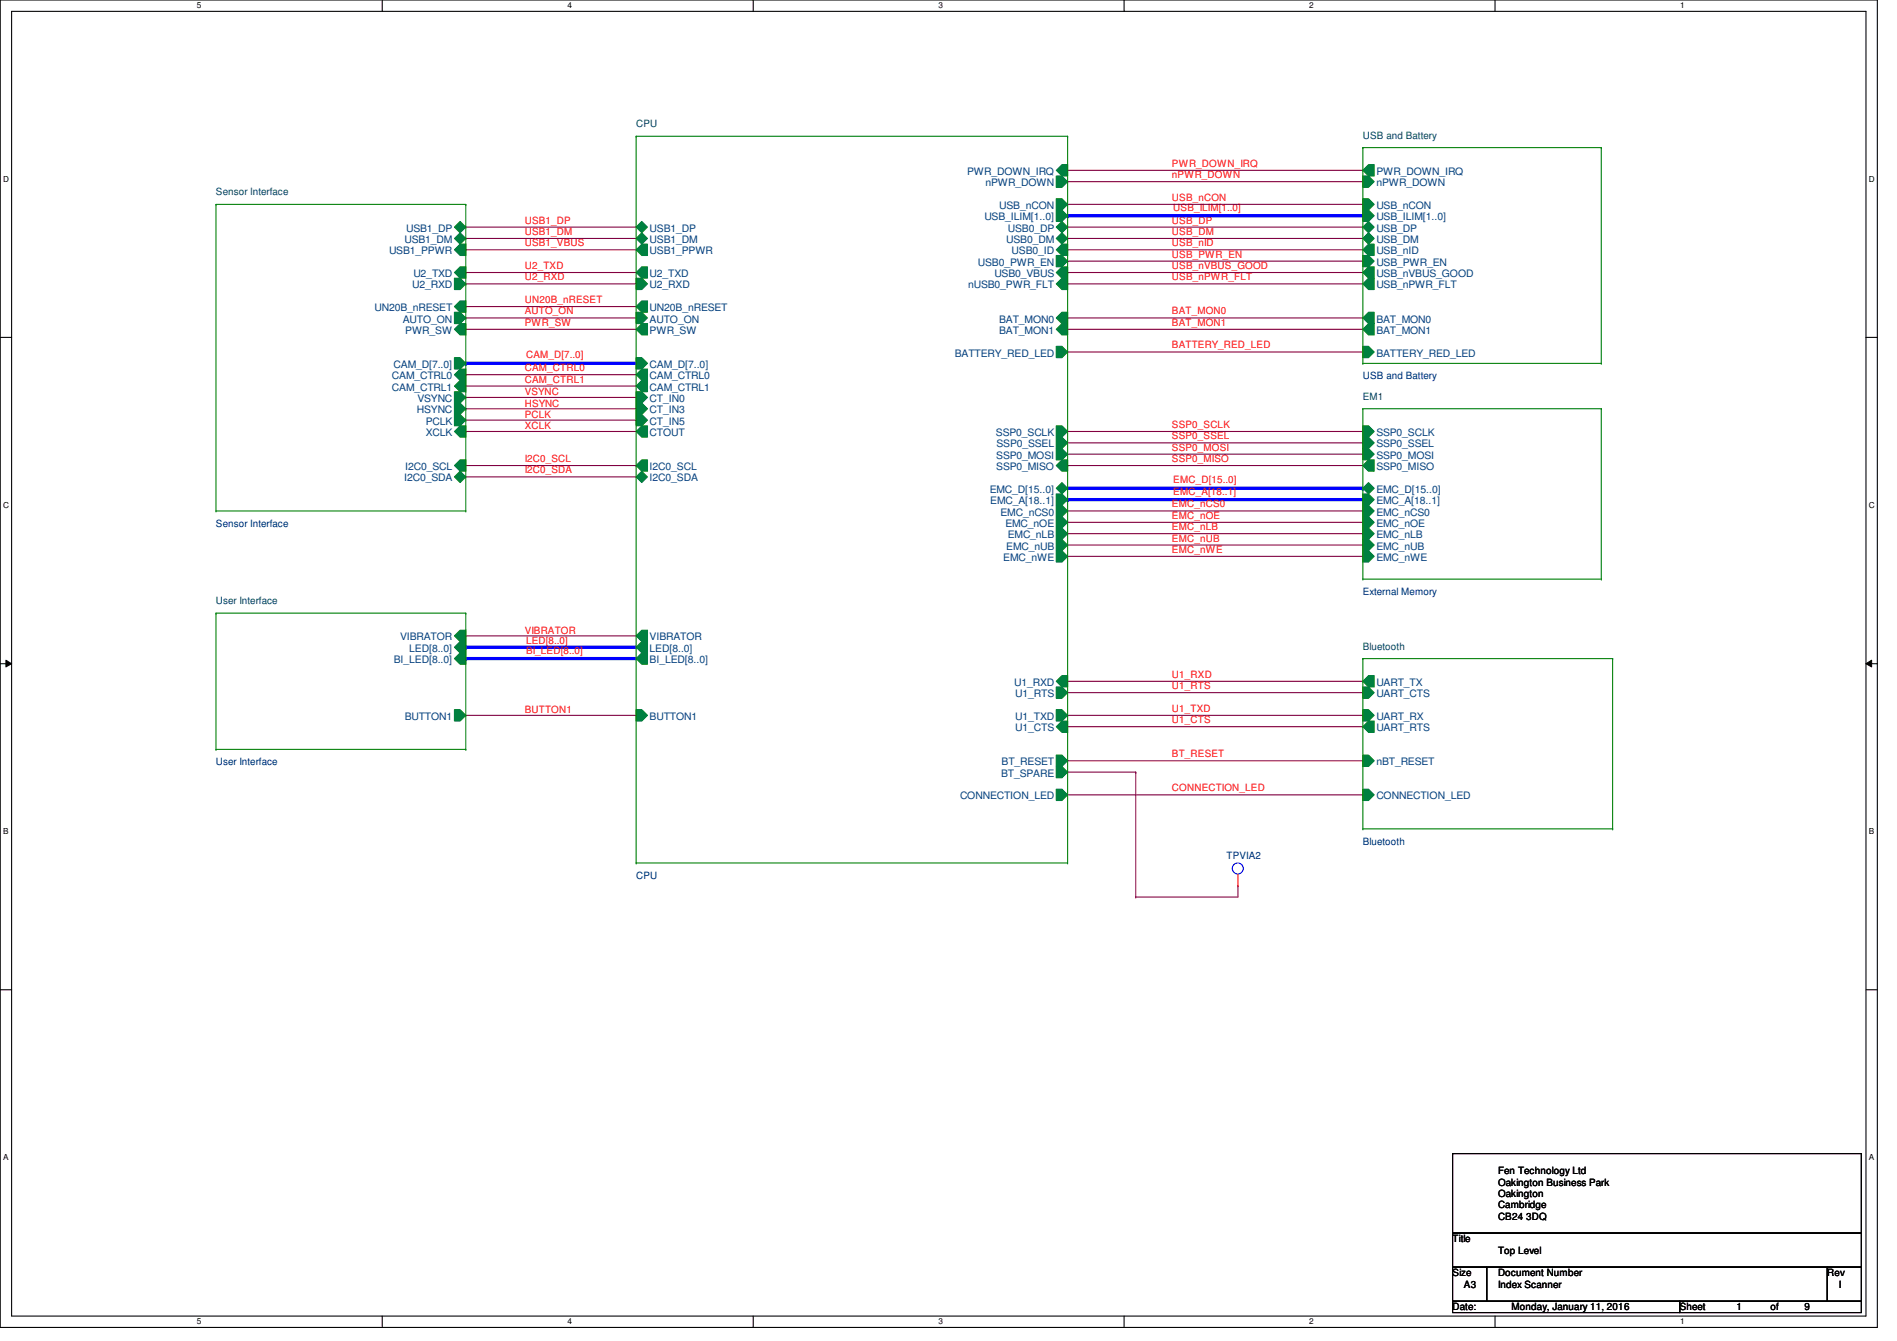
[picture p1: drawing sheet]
<svg xmlns="http://www.w3.org/2000/svg" width="297mm" height="210mm" viewBox="0 0 297 210" stroke-linecap="round" stroke-linejoin="round" font-family="sans-serif">
<path d="M0 0h294v207.9h-294zM1.8 1.8h290.4v204.3h-290.4z" fill="none" stroke="#000" stroke-width=".17"/>
<g fill="#fff">
<path d="M30.8 .2h.7v1.4h-.7z"/>
<path d="M30.8 206.2h.7v1.4h-.7z"/>
</g>
<path d="M59.9 0v1.8M59.9 206.1v1.8" fill="none" stroke="#000" stroke-width=".17"/>
<g fill="#fff">
<path d="M88.9 .2h.6v1.4h-.6z"/>
<path d="M88.9 206.2h.6v1.4h-.6z"/>
</g>
<path d="M117.9 0v1.8M117.9 206.1v1.8" fill="none" stroke="#000" stroke-width=".17"/>
<g fill="#fff">
<path d="M146.9 .2h.7v1.4h-.7z"/>
<path d="M146.9 206.2h.7v1.4h-.7z"/>
</g>
<path d="M176 0v1.8M176 206.1v1.8" fill="none" stroke="#000" stroke-width=".17"/>
<g fill="#fff">
<path d="M205 .2h.7v1.4h-.7z"/>
<path d="M205 206.2h.7v1.4h-.7z"/>
</g>
<path d="M234.1 0v1.8M234.1 206.1v1.8" fill="none" stroke="#000" stroke-width=".17"/>
<g fill="#fff">
<path d="M263.1 .2h.7v1.4h-.7z"/>
<path d="M263.1 206.2h.7v1.4h-.7z"/>
<path d="M.5 27.3h.9v1.4h-.9z"/>
<path d="M292.6 27.3h.9v1.4h-.9z"/>
<path d="M.5 78.4h.9v1.4h-.9z"/>
<path d="M292.6 78.4h.9v1.4h-.9z"/>
</g>
<path d="M0 52.8h1.8M292.2 52.8h1.8" fill="none" stroke="#000" stroke-width=".17"/>
<g fill="#fff">
<path d="M.5 129.5h.8v1.4h-.8z"/>
<path d="M292.6 129.5h.9v1.4h-.9z"/>
</g>
<path d="M0 103.9h1.8M292.2 103.9h1.8" fill="none" stroke="#000" stroke-width=".17"/>
<path d="M.9 103.4l.9 .5-.9 .5zM292.2 103.9l.9-.5v1z" fill="#000"/>
<path d="M.9 103.4l.9 .5-.9 .5zM292.2 103.9l.9-.5v1z" fill="none" stroke="#000" stroke-width=".16"/>
<g fill="#fff">
<path d="M.5 180.5h.8v1.4h-.8z"/>
<path d="M292.6 180.5h.9v1.4h-.9z"/>
</g>
<path d="M0 155h1.8M292.2 155h1.8" fill="none" stroke="#000" stroke-width=".17"/>
<path d="M167.2 72.9h.1M167.2 72.9h46.2M167.2 71.1h46.2M167.2 69.3h46.2M167.2 67.6h46.2M213.4 71.1h.1M213.4 69.3h.1M213.4 67.6h.1" fill="none" stroke="#800040" stroke-width=".17"/>
<path d="M167.2 76.5h46.2" fill="none" stroke="#00f" stroke-width=".51"/>
<circle cx="213.4" cy="76.5" r=".25" fill="#00f"/>
<path d="M167.2 78.2h46.2" fill="none" stroke="#00f" stroke-width=".51"/>
<circle cx="167.2" cy="78.2" r=".25" fill="#00f"/>
<g fill="none" stroke="#800040" stroke-width=".17">
<path d="M72.9 35.6h.1M72.9 37.3h.1M72.9 39.1h.1M72.9 37.3h26.7M72.9 35.6h26.7M72.9 39.1h26.7M167.2 37.3h.1M167.2 39.1h.1M167.2 37.3h46.2M167.2 35.6h46.2M167.2 39.1h46.2M213.4 35.6h.1"/>
<path d="M72.9 42.7h.1M72.9 44.4h.1M72.9 48h.1M72.9 49.8h.1M72.9 51.6h.1M72.9 49.8h26.7M72.9 51.6h26.7M72.9 44.4h26.7M72.9 42.7h26.7M72.9 48h26.7M167.2 49.8h.1M167.2 51.6h.1"/>
<path d="M167.2 44.4h.1M167.2 42.7h.1M167.2 40.9h.1M167.2 49.8h46.2M167.2 51.6h46.2M167.2 44.4h46.2M167.2 42.7h46.2M167.2 40.9h46.2M167.2 80h46.2M167.2 81.8h46.2M167.2 83.6h46.2M167.2 85.3h46.2"/>
<path d="M167.2 87.1h46.2M213.4 80h.1M213.4 81.8h.1M213.4 83.6h.1M213.4 85.3h.1M213.4 87.1h.1M167.2 112h.1M167.2 106.7h46.2M167.2 108.5h46.2M167.2 112h46.2M167.2 113.8h46.2M167.2 119.1h46.2"/>
<path d="M213.4 106.7h.1M213.4 108.5h.1M213.4 113.8h.1M213.4 119.1h.1"/>
</g>
<path d="M72.9 56.9h26.7" fill="none" stroke="#00f" stroke-width=".51"/>
<circle cx="72.9" cy="56.9" r=".25" fill="#00f"/>
<g fill="none" stroke="#800040" stroke-width=".17">
<path d="M72.9 58.7h.1M72.9 58.7h26.7M72.9 60.5h.1M72.9 62.2h.1M72.9 64h.1M72.9 65.8h.1M72.9 67.6h.1M72.9 60.5h26.7M72.9 62.2h26.7M72.9 64h26.7M72.9 65.8h26.7M72.9 67.6h26.7"/>
<path d="M72.9 72.9h26.7M72.9 74.7h26.7M99.6 72.9h.1M99.6 74.7h.1"/>
</g>
<path d="M72.9 101.3h26.7" fill="none" stroke="#00f" stroke-width=".51"/>
<circle cx="72.9" cy="101.3" r=".25" fill="#00f"/>
<path d="M72.9 99.6h.1M72.9 99.6h26.7M72.9 112h.1M72.9 112h26.7" fill="none" stroke="#800040" stroke-width=".17"/>
<path d="M167.2 33.8h46.2" fill="none" stroke="#00f" stroke-width=".51"/>
<circle cx="167.2" cy="33.8" r=".25" fill="#00f"/>
<path d="M167.2 32h.1M167.2 32h46.2M167.2 120.9h.1M167.2 120.9h10.6M177.8 120.9h.1M177.8 120.9v19.6M193.8 138.7h.1M193.8 138.7v1.8h-16M177.8 140.5h.1" fill="none" stroke="#800040" stroke-width=".17"/>
<path d="M72.9 103.1h26.7" fill="none" stroke="#00f" stroke-width=".51"/>
<circle cx="72.9" cy="103.1" r=".25" fill="#00f"/>
<path d="M167.2 28.4h.1M167.2 28.4h46.2M167.2 26.7h46.2M213.4 26.7h.1M167.2 55.1h.1M167.2 55.1h46.2M167.2 124.5h46.2M213.4 124.5h.1" fill="none" stroke="#800040" stroke-width=".17"/>
<path d="M227.5 180.6h64v12.5h-64zM227.5 193.1h64v5.3h-64zM227.5 198.4h5.3v5.4h-5.3zM232.8 198.4h53.3v5.4h-53.3zM286.1 198.4h5.4v5.4h-5.4zM227.5 203.8h35.5v1.7h-35.5zM263 203.8h28.5v1.7h-28.5z" fill="none" stroke="#000" stroke-width=".17"/>
<path d="M99.6 43.6h.9l.9 .8-.9 .9h-.9z" fill-rule="evenodd" fill="#008040"/>
<path d="M99.6 43.6h.9l.9 .8-.9 .9h-.9z" fill="none" stroke="#008040" stroke-width=".17"/>
<path d="M99.6 99.6l.9-.9h.9v1.8h-.9z" fill-rule="evenodd" fill="#008040"/>
<path d="M99.6 99.6l.9-.9h.9v1.8h-.9z" fill="none" stroke="#008040" stroke-width=".17"/>
<path d="M165.4 84.5h.9l.9 .8-.9 .9h-.9z" fill-rule="evenodd" fill="#008040"/>
<path d="M165.4 84.5h.9l.9 .8-.9 .9h-.9z" fill="none" stroke="#008040" stroke-width=".17"/>
<path d="M165.4 107.6h.9l.9 .9-.9 .8h-.9z" fill-rule="evenodd" fill="#008040"/>
<path d="M165.4 107.6h.9l.9 .9-.9 .8h-.9z" fill="none" stroke="#008040" stroke-width=".17"/>
<path d="M165.4 111.1h.9l.9 .9-.9 .9h-.9z" fill-rule="evenodd" fill="#008040"/>
<path d="M165.4 111.1h.9l.9 .9-.9 .9h-.9z" fill="none" stroke="#008040" stroke-width=".17"/>
<path d="M165.4 40h.9l.9 .9-.9 .9h-.9z" fill-rule="evenodd" fill="#008040"/>
<path d="M165.4 40h.9l.9 .9-.9 .9h-.9z" fill="none" stroke="#008040" stroke-width=".17"/>
<path d="M165.4 86.2h.9l.9 .9-.9 .9h-.9z" fill-rule="evenodd" fill="#008040"/>
<path d="M165.4 86.2h.9l.9 .9-.9 .9h-.9z" fill="none" stroke="#008040" stroke-width=".17"/>
<path d="M99.6 42.7l.9-.9h.9v1.8h-.9z" fill-rule="evenodd" fill="#008040"/>
<path d="M99.6 42.7l.9-.9h.9v1.8h-.9z" fill="none" stroke="#008040" stroke-width=".17"/>
<path d="M99.6 74.7l.9-.9 .9 .9-.9 .9z" fill="#008040"/>
<path d="M99.6 74.7l.9-.9 .9 .9-.9 .9z" fill="none" stroke="#008040" stroke-width=".17"/>
<path d="M99.6 63.1h.9l.9 .9-.9 .9h-.9z" fill-rule="evenodd" fill="#008040"/>
<path d="M99.6 63.1h.9l.9 .9-.9 .9h-.9z" fill="none" stroke="#008040" stroke-width=".17"/>
<path d="M165.4 113.8l.9-.9h.9v1.8h-.9z" fill-rule="evenodd" fill="#008040"/>
<path d="M165.4 113.8l.9-.9h.9v1.8h-.9z" fill="none" stroke="#008040" stroke-width=".17"/>
<path d="M165.4 49.8l.9-.9h.9v1.8h-.9z" fill-rule="evenodd" fill="#008040"/>
<path d="M165.4 49.8l.9-.9h.9v1.8h-.9z" fill="none" stroke="#008040" stroke-width=".17"/>
<path d="M99.6 64.9h.9l.9 .9-.9 .9h-.9z" fill-rule="evenodd" fill="#008040"/>
<path d="M99.6 64.9h.9l.9 .9-.9 .9h-.9z" fill="none" stroke="#008040" stroke-width=".17"/>
<path d="M165.4 51.6l.9-.9h.9v1.8h-.9z" fill-rule="evenodd" fill="#008040"/>
<path d="M165.4 51.6l.9-.9h.9v1.8h-.9z" fill="none" stroke="#008040" stroke-width=".17"/>
<path d="M165.4 68.5h.9l.9 .8-.9 .9h-.9z" fill-rule="evenodd" fill="#008040"/>
<path d="M165.4 68.5h.9l.9 .8-.9 .9h-.9z" fill="none" stroke="#008040" stroke-width=".17"/>
<path d="M99.6 58.7l.9-.9h.9v1.8h-.9z" fill-rule="evenodd" fill="#008040"/>
<path d="M99.6 58.7l.9-.9h.9v1.8h-.9z" fill="none" stroke="#008040" stroke-width=".17"/>
<path d="M100.5 59.6h.9v1.7h-.9l-.9-.8z" fill-rule="evenodd" fill="#008040"/>
<path d="M100.5 59.6h.9v1.7h-.9l-.9-.8z" fill="none" stroke="#008040" stroke-width=".17"/>
<path d="M100.5 50.7h.9v1.8h-.9l-.9-.9z" fill-rule="evenodd" fill="#008040"/>
<path d="M100.5 50.7h.9v1.8h-.9l-.9-.9z" fill="none" stroke="#008040" stroke-width=".17"/>
<path d="M165.4 72.9l.9-.9h.9v1.8h-.9z" fill-rule="evenodd" fill="#008040"/>
<path d="M165.4 72.9l.9-.9h.9v1.8h-.9z" fill="none" stroke="#008040" stroke-width=".17"/>
<path d="M165.4 70.2h.9l.9 .9-.9 .9h-.9z" fill-rule="evenodd" fill="#008040"/>
<path d="M165.4 70.2h.9l.9 .9-.9 .9h-.9z" fill="none" stroke="#008040" stroke-width=".17"/>
<path d="M99.6 48.9h.9l.9 .9-.9 .9h-.9z" fill-rule="evenodd" fill="#008040"/>
<path d="M99.6 48.9h.9l.9 .9-.9 .9h-.9z" fill="none" stroke="#008040" stroke-width=".17"/>
<path d="M165.4 82.7h.9l.9 .9-.9 .9h-.9z" fill-rule="evenodd" fill="#008040"/>
<path d="M165.4 82.7h.9l.9 .9-.9 .9h-.9z" fill="none" stroke="#008040" stroke-width=".17"/>
<path d="M165.4 80.9h.9l.9 .9-.9 .9h-.9z" fill-rule="evenodd" fill="#008040"/>
<path d="M165.4 80.9h.9l.9 .9-.9 .9h-.9z" fill="none" stroke="#008040" stroke-width=".17"/>
<path d="M99.6 101.3l.9-.8h.9v1.7h-.9z" fill-rule="evenodd" fill="#008040"/>
<path d="M99.6 101.3l.9-.8h.9v1.7h-.9z" fill="none" stroke="#008040" stroke-width=".17"/>
<path d="M99.6 67.6l.9-.9h.9v1.8h-.9z" fill-rule="evenodd" fill="#008040"/>
<path d="M99.6 67.6l.9-.9h.9v1.8h-.9z" fill="none" stroke="#008040" stroke-width=".17"/>
<path d="M99.6 111.1h.9l.9 .9-.9 .9h-.9z" fill-rule="evenodd" fill="#008040"/>
<path d="M99.6 111.1h.9l.9 .9-.9 .9h-.9z" fill="none" stroke="#008040" stroke-width=".17"/>
<path d="M165.4 120h.9l.9 .9-.9 .9h-.9z" fill-rule="evenodd" fill="#008040"/>
<path d="M165.4 120h.9l.9 .9-.9 .9h-.9z" fill="none" stroke="#008040" stroke-width=".17"/>
<path d="M165.4 44.4l.9-.8h.9v1.7h-.9z" fill-rule="evenodd" fill="#008040"/>
<path d="M165.4 44.4l.9-.8h.9v1.7h-.9z" fill="none" stroke="#008040" stroke-width=".17"/>
<path d="M99.6 37.3l.9-.9 .9 .9-.9 .9z" fill="#008040"/>
<path d="M99.6 37.3l.9-.9 .9 .9-.9 .9z" fill="none" stroke="#008040" stroke-width=".17"/>
<path d="M165.4 27.6h.9l.9 .8-.9 .9h-.9z" fill-rule="evenodd" fill="#008040"/>
<path d="M165.4 27.6h.9l.9 .8-.9 .9h-.9z" fill="none" stroke="#008040" stroke-width=".17"/>
<path d="M165.4 37.3l.9-.9 .9 .9-.9 .9z" fill="#008040"/>
<path d="M165.4 37.3l.9-.9 .9 .9-.9 .9z" fill="none" stroke="#008040" stroke-width=".17"/>
<path d="M165.4 76.5l.9-.9 .9 .9-.9 .8z" fill="#008040"/>
<path d="M165.4 76.5l.9-.9 .9 .9-.9 .8z" fill="none" stroke="#008040" stroke-width=".17"/>
<path d="M99.6 72.9l.9-.9h.9v1.8h-.9z" fill-rule="evenodd" fill="#008040"/>
<path d="M99.6 72.9l.9-.9h.9v1.8h-.9z" fill="none" stroke="#008040" stroke-width=".17"/>
<path d="M165.4 77.3h.9l.9 .9-.9 .9h-.9z" fill-rule="evenodd" fill="#008040"/>
<path d="M165.4 77.3h.9l.9 .9-.9 .9h-.9z" fill="none" stroke="#008040" stroke-width=".17"/>
<path d="M99.6 35.6l.9-.9 .9 .9-.9 .8z" fill="#008040"/>
<path d="M99.6 35.6l.9-.9 .9 .9-.9 .8z" fill="none" stroke="#008040" stroke-width=".17"/>
<path d="M165.4 66.7h.9l.9 .9-.9 .9h-.9z" fill-rule="evenodd" fill="#008040"/>
<path d="M165.4 66.7h.9l.9 .9-.9 .9h-.9z" fill="none" stroke="#008040" stroke-width=".17"/>
<path d="M165.4 79.1h.9l.9 .9-.9 .9h-.9z" fill-rule="evenodd" fill="#008040"/>
<path d="M165.4 79.1h.9l.9 .9-.9 .9h-.9z" fill="none" stroke="#008040" stroke-width=".17"/>
<path d="M99.6 56h.9l.9 .9-.9 .9h-.9z" fill-rule="evenodd" fill="#008040"/>
<path d="M99.6 56h.9l.9 .9-.9 .9h-.9z" fill="none" stroke="#008040" stroke-width=".17"/>
<path d="M165.4 39.1l.9-.9h.9v1.8h-.9z" fill-rule="evenodd" fill="#008040"/>
<path d="M165.4 39.1l.9-.9h.9v1.8h-.9z" fill="none" stroke="#008040" stroke-width=".17"/>
<path d="M165.4 35.6l.9-.9 .9 .9-.9 .8z" fill="#008040"/>
<path d="M165.4 35.6l.9-.9 .9 .9-.9 .8z" fill="none" stroke="#008040" stroke-width=".17"/>
<path d="M99.6 61.3h.9l.9 .9-.9 .9h-.9z" fill-rule="evenodd" fill="#008040"/>
<path d="M99.6 61.3h.9l.9 .9-.9 .9h-.9z" fill="none" stroke="#008040" stroke-width=".17"/>
<path d="M165.4 118.2h.9l.9 .9-.9 .9h-.9z" fill-rule="evenodd" fill="#008040"/>
<path d="M165.4 118.2h.9l.9 .9-.9 .9h-.9z" fill="none" stroke="#008040" stroke-width=".17"/>
<path d="M165.4 106.7l.9-.9h.9v1.8h-.9z" fill-rule="evenodd" fill="#008040"/>
<path d="M165.4 106.7l.9-.9h.9v1.8h-.9z" fill="none" stroke="#008040" stroke-width=".17"/>
<path d="M99.6 39.1l.9-.9h.9v1.8h-.9z" fill-rule="evenodd" fill="#008040"/>
<path d="M99.6 39.1l.9-.9h.9v1.8h-.9z" fill="none" stroke="#008040" stroke-width=".17"/>
<path d="M165.4 42.7l.9-.9h.9v1.8h-.9z" fill-rule="evenodd" fill="#008040"/>
<path d="M165.4 42.7l.9-.9h.9v1.8h-.9z" fill="none" stroke="#008040" stroke-width=".17"/>
<path d="M99.6 48l.9-.9h.9v1.8h-.9z" fill-rule="evenodd" fill="#008040"/>
<path d="M99.6 48l.9-.9h.9v1.8h-.9z" fill="none" stroke="#008040" stroke-width=".17"/>
<path d="M165.4 31.1h.9l.9 .9-.9 .9h-.9z" fill-rule="evenodd" fill="#008040"/>
<path d="M165.4 31.1h.9l.9 .9-.9 .9h-.9z" fill="none" stroke="#008040" stroke-width=".17"/>
<path d="M165.4 32.9h.9l.9 .9-.9 .9h-.9z" fill-rule="evenodd" fill="#008040"/>
<path d="M165.4 32.9h.9l.9 .9-.9 .9h-.9z" fill="none" stroke="#008040" stroke-width=".17"/>
<path d="M99.6 103.1l.9-.9h.9v1.8h-.9z" fill-rule="evenodd" fill="#008040"/>
<path d="M99.6 103.1l.9-.9h.9v1.8h-.9z" fill="none" stroke="#008040" stroke-width=".17"/>
<path d="M165.4 54.2h.9l.9 .9-.9 .9h-.9z" fill-rule="evenodd" fill="#008040"/>
<path d="M165.4 54.2h.9l.9 .9-.9 .9h-.9z" fill="none" stroke="#008040" stroke-width=".17"/>
<path d="M165.4 123.6h.9l.9 .9-.9 .8h-.9z" fill-rule="evenodd" fill="#008040"/>
<path d="M165.4 123.6h.9l.9 .9-.9 .8h-.9z" fill="none" stroke="#008040" stroke-width=".17"/>
<path d="M165.4 26.7l.9-.9h.9v1.8h-.9z" fill-rule="evenodd" fill="#008040"/>
<path d="M165.4 26.7l.9-.9h.9v1.8h-.9z" fill="none" stroke="#008040" stroke-width=".17"/>
<path d="M99.6 21.3h.1M99.6 21.3h67.6M99.6 21.3v113.8M167.2 21.3h.1M167.2 21.3v113.8M99.6 135.1h.1M99.6 135.1h67.6M167.2 135.1h.1" fill="none" stroke="#008000" stroke-width=".17"/>
<path d="M213.4 35.6l.9-.9 .9 .9-.9 .8z" fill="#008040"/>
<path d="M213.4 35.6l.9-.9 .9 .9-.9 .8z" fill="none" stroke="#008040" stroke-width=".17"/>
<path d="M213.4 37.3l.9-.9 .9 .9-.9 .9z" fill="#008040"/>
<path d="M213.4 37.3l.9-.9 .9 .9-.9 .9z" fill="none" stroke="#008040" stroke-width=".17"/>
<path d="M213.4 39.1l.9-.9h.9v1.8h-.9z" fill-rule="evenodd" fill="#008040"/>
<path d="M213.4 39.1l.9-.9h.9v1.8h-.9z" fill="none" stroke="#008040" stroke-width=".17"/>
<path d="M213.4 42.7l.9-.9h.9v1.8h-.9z" fill-rule="evenodd" fill="#008040"/>
<path d="M213.4 42.7l.9-.9h.9v1.8h-.9z" fill="none" stroke="#008040" stroke-width=".17"/>
<path d="M213.4 44.4l.9-.8h.9v1.7h-.9z" fill-rule="evenodd" fill="#008040"/>
<path d="M213.4 44.4l.9-.8h.9v1.7h-.9z" fill="none" stroke="#008040" stroke-width=".17"/>
<path d="M213.4 49.8l.9-.9h.9v1.8h-.9z" fill-rule="evenodd" fill="#008040"/>
<path d="M213.4 49.8l.9-.9h.9v1.8h-.9z" fill="none" stroke="#008040" stroke-width=".17"/>
<path d="M213.4 51.6l.9-.9h.9v1.8h-.9z" fill-rule="evenodd" fill="#008040"/>
<path d="M213.4 51.6l.9-.9h.9v1.8h-.9z" fill="none" stroke="#008040" stroke-width=".17"/>
<path d="M213.4 40h.9l.9 .9-.9 .9h-.9z" fill-rule="evenodd" fill="#008040"/>
<path d="M213.4 40h.9l.9 .9-.9 .9h-.9z" fill="none" stroke="#008040" stroke-width=".17"/>
<path d="M213.4 32.9h.9l.9 .9-.9 .9h-.9z" fill-rule="evenodd" fill="#008040"/>
<path d="M213.4 32.9h.9l.9 .9-.9 .9h-.9z" fill="none" stroke="#008040" stroke-width=".17"/>
<path d="M213.4 31.1h.9l.9 .9-.9 .9h-.9z" fill-rule="evenodd" fill="#008040"/>
<path d="M213.4 31.1h.9l.9 .9-.9 .9h-.9z" fill="none" stroke="#008040" stroke-width=".17"/>
<path d="M213.4 54.2h.9l.9 .9-.9 .9h-.9z" fill-rule="evenodd" fill="#008040"/>
<path d="M213.4 54.2h.9l.9 .9-.9 .9h-.9z" fill="none" stroke="#008040" stroke-width=".17"/>
<path d="M213.4 27.6h.9l.9 .8-.9 .9h-.9z" fill-rule="evenodd" fill="#008040"/>
<path d="M213.4 27.6h.9l.9 .8-.9 .9h-.9z" fill="none" stroke="#008040" stroke-width=".17"/>
<path d="M213.4 26.7l.9-.9h.9v1.8h-.9z" fill-rule="evenodd" fill="#008040"/>
<path d="M213.4 26.7l.9-.9h.9v1.8h-.9z" fill="none" stroke="#008040" stroke-width=".17"/>
<path d="M213.4 23.1h.1M213.4 23.1h37.3M213.4 23.1v33.8M250.7 23.1h.1M250.7 23.1v33.8M213.4 56.9h.1M213.4 56.9h37.3M250.7 56.9h.1" fill="none" stroke="#008000" stroke-width=".17"/>
<path d="M71.2 111.1h.8l.9 .9-.9 .9h-.8z" fill-rule="evenodd" fill="#008040"/>
<path d="M71.2 111.1h.8l.9 .9-.9 .9h-.8z" fill="none" stroke="#008040" stroke-width=".17"/>
<path d="M71.2 101.3l.8-.8h.9v1.7h-.9z" fill-rule="evenodd" fill="#008040"/>
<path d="M71.2 101.3l.8-.8h.9v1.7h-.9z" fill="none" stroke="#008040" stroke-width=".17"/>
<path d="M71.2 99.6l.8-.9h.9v1.8h-.9z" fill-rule="evenodd" fill="#008040"/>
<path d="M71.2 99.6l.8-.9h.9v1.8h-.9z" fill="none" stroke="#008040" stroke-width=".17"/>
<path d="M71.2 103.1l.8-.9h.9v1.8h-.9z" fill-rule="evenodd" fill="#008040"/>
<path d="M71.2 103.1l.8-.9h.9v1.8h-.9z" fill="none" stroke="#008040" stroke-width=".17"/>
<path d="M33.8 96h.1M33.8 96h39.1M33.8 96v21.3M72.9 96h.1M72.9 96v21.3M33.8 117.3h.1M33.8 117.3h39.1M72.9 117.3h.1" fill="none" stroke="#008000" stroke-width=".17"/>
<path d="M71.2 35.6l.8-.9 .9 .9-.9 .8z" fill="#008040"/>
<path d="M71.2 35.6l.8-.9 .9 .9-.9 .8z" fill="none" stroke="#008040" stroke-width=".17"/>
<path d="M71.2 37.3l.8-.9 .9 .9-.9 .9z" fill="#008040"/>
<path d="M71.2 37.3l.8-.9 .9 .9-.9 .9z" fill="none" stroke="#008040" stroke-width=".17"/>
<path d="M72 73.8l.9 .9-.9 .9-.8-.9z" fill="#008040"/>
<path d="M72 73.8l.9 .9-.9 .9-.8-.9z" fill="none" stroke="#008040" stroke-width=".17"/>
<path d="M71.2 72.9l.8-.9h.9v1.8h-.9z" fill-rule="evenodd" fill="#008040"/>
<path d="M71.2 72.9l.8-.9h.9v1.8h-.9z" fill="none" stroke="#008040" stroke-width=".17"/>
<path d="M71.2 39.1l.8-.9h.9v1.8h-.9z" fill-rule="evenodd" fill="#008040"/>
<path d="M71.2 39.1l.8-.9h.9v1.8h-.9z" fill="none" stroke="#008040" stroke-width=".17"/>
<path d="M71.2 42.7l.8-.9h.9v1.8h-.9z" fill-rule="evenodd" fill="#008040"/>
<path d="M71.2 42.7l.8-.9h.9v1.8h-.9z" fill="none" stroke="#008040" stroke-width=".17"/>
<path d="M71.2 43.6h.8l.9 .8-.9 .9h-.8z" fill-rule="evenodd" fill="#008040"/>
<path d="M71.2 43.6h.8l.9 .8-.9 .9h-.8z" fill="none" stroke="#008040" stroke-width=".17"/>
<path d="M71.2 48l.8-.9h.9v1.8h-.9z" fill-rule="evenodd" fill="#008040"/>
<path d="M71.2 48l.8-.9h.9v1.8h-.9z" fill="none" stroke="#008040" stroke-width=".17"/>
<path d="M71.2 48.9h.8l.9 .9-.9 .9h-.8z" fill-rule="evenodd" fill="#008040"/>
<path d="M71.2 48.9h.8l.9 .9-.9 .9h-.8z" fill="none" stroke="#008040" stroke-width=".17"/>
<path d="M72 50.7h.9v1.8h-.9l-.8-.9z" fill-rule="evenodd" fill="#008040"/>
<path d="M72 50.7h.9v1.8h-.9l-.8-.9z" fill="none" stroke="#008040" stroke-width=".17"/>
<path d="M71.2 58.7l.8-.9h.9v1.8h-.9z" fill-rule="evenodd" fill="#008040"/>
<path d="M71.2 58.7l.8-.9h.9v1.8h-.9z" fill="none" stroke="#008040" stroke-width=".17"/>
<path d="M71.2 60.5l.8-.9h.9v1.7h-.9z" fill-rule="evenodd" fill="#008040"/>
<path d="M71.2 60.5l.8-.9h.9v1.7h-.9z" fill="none" stroke="#008040" stroke-width=".17"/>
<path d="M71.2 61.3h.8l.9 .9-.9 .9h-.8z" fill-rule="evenodd" fill="#008040"/>
<path d="M71.2 61.3h.8l.9 .9-.9 .9h-.8z" fill="none" stroke="#008040" stroke-width=".17"/>
<path d="M71.2 63.1h.8l.9 .9-.9 .9h-.8z" fill-rule="evenodd" fill="#008040"/>
<path d="M71.2 63.1h.8l.9 .9-.9 .9h-.8z" fill="none" stroke="#008040" stroke-width=".17"/>
<path d="M71.2 64.9h.8l.9 .9-.9 .9h-.8z" fill-rule="evenodd" fill="#008040"/>
<path d="M71.2 64.9h.8l.9 .9-.9 .9h-.8z" fill="none" stroke="#008040" stroke-width=".17"/>
<path d="M71.2 67.6l.8-.9h.9v1.8h-.9z" fill-rule="evenodd" fill="#008040"/>
<path d="M71.2 67.6l.8-.9h.9v1.8h-.9z" fill="none" stroke="#008040" stroke-width=".17"/>
<path d="M71.2 56h.8l.9 .9-.9 .9h-.8z" fill-rule="evenodd" fill="#008040"/>
<path d="M71.2 56h.8l.9 .9-.9 .9h-.8z" fill="none" stroke="#008040" stroke-width=".17"/>
<path d="M33.8 32h.1M33.8 32h39.1M33.8 32v48M72.9 32h.1M72.9 32v48M33.8 80h.1M33.8 80h39.1M72.9 80h.1" fill="none" stroke="#008000" stroke-width=".17"/>
<circle cx="193.8" cy="136" r=".87" fill="none" stroke="#00f" stroke-width=".17"/>
<path d="M193.8 138.7h.1M193.8 136.9v1.8" fill="none" stroke="#f00" stroke-width=".17"/>
<path d="M213.4 106.7l.9-.9h.9v1.8h-.9z" fill-rule="evenodd" fill="#008040"/>
<path d="M213.4 106.7l.9-.9h.9v1.8h-.9z" fill="none" stroke="#008040" stroke-width=".17"/>
<path d="M213.4 111.1h.9l.9 .9-.9 .9h-.9z" fill-rule="evenodd" fill="#008040"/>
<path d="M213.4 111.1h.9l.9 .9-.9 .9h-.9z" fill="none" stroke="#008040" stroke-width=".17"/>
<path d="M213.4 118.2h.9l.9 .9-.9 .9h-.9z" fill-rule="evenodd" fill="#008040"/>
<path d="M213.4 118.2h.9l.9 .9-.9 .9h-.9z" fill="none" stroke="#008040" stroke-width=".17"/>
<path d="M213.4 107.6h.9l.9 .9-.9 .8h-.9z" fill-rule="evenodd" fill="#008040"/>
<path d="M213.4 107.6h.9l.9 .9-.9 .8h-.9z" fill="none" stroke="#008040" stroke-width=".17"/>
<path d="M213.4 113.8l.9-.9h.9v1.8h-.9z" fill-rule="evenodd" fill="#008040"/>
<path d="M213.4 113.8l.9-.9h.9v1.8h-.9z" fill="none" stroke="#008040" stroke-width=".17"/>
<path d="M213.4 123.6h.9l.9 .9-.9 .8h-.9z" fill-rule="evenodd" fill="#008040"/>
<path d="M213.4 123.6h.9l.9 .9-.9 .8h-.9z" fill="none" stroke="#008040" stroke-width=".17"/>
<path d="M213.4 103.1h.1M213.4 103.1h39.1M213.4 103.1v26.7M252.5 103.1h.1M252.5 103.1v26.7M213.4 129.8h.1M213.4 129.8h39.1M252.5 129.8h.1" fill="none" stroke="#008000" stroke-width=".17"/>
<path d="M213.4 66.7h.9l.9 .9-.9 .9h-.9z" fill-rule="evenodd" fill="#008040"/>
<path d="M213.4 66.7h.9l.9 .9-.9 .9h-.9z" fill="none" stroke="#008040" stroke-width=".17"/>
<path d="M213.4 68.5h.9l.9 .8-.9 .9h-.9z" fill-rule="evenodd" fill="#008040"/>
<path d="M213.4 68.5h.9l.9 .8-.9 .9h-.9z" fill="none" stroke="#008040" stroke-width=".17"/>
<path d="M213.4 70.2h.9l.9 .9-.9 .9h-.9z" fill-rule="evenodd" fill="#008040"/>
<path d="M213.4 70.2h.9l.9 .9-.9 .9h-.9z" fill="none" stroke="#008040" stroke-width=".17"/>
<path d="M213.4 72.9l.9-.9h.9v1.8h-.9z" fill-rule="evenodd" fill="#008040"/>
<path d="M213.4 72.9l.9-.9h.9v1.8h-.9z" fill="none" stroke="#008040" stroke-width=".17"/>
<path d="M213.4 76.5l.9-.9 .9 .9-.9 .8z" fill="#008040"/>
<path d="M213.4 76.5l.9-.9 .9 .9-.9 .8z" fill="none" stroke="#008040" stroke-width=".17"/>
<path d="M213.4 77.3h.9l.9 .9-.9 .9h-.9z" fill-rule="evenodd" fill="#008040"/>
<path d="M213.4 77.3h.9l.9 .9-.9 .9h-.9z" fill="none" stroke="#008040" stroke-width=".17"/>
<path d="M213.4 79.1h.9l.9 .9-.9 .9h-.9z" fill-rule="evenodd" fill="#008040"/>
<path d="M213.4 79.1h.9l.9 .9-.9 .9h-.9z" fill="none" stroke="#008040" stroke-width=".17"/>
<path d="M213.4 80.9h.9l.9 .9-.9 .9h-.9z" fill-rule="evenodd" fill="#008040"/>
<path d="M213.4 80.9h.9l.9 .9-.9 .9h-.9z" fill="none" stroke="#008040" stroke-width=".17"/>
<path d="M213.4 82.7h.9l.9 .9-.9 .9h-.9z" fill-rule="evenodd" fill="#008040"/>
<path d="M213.4 82.7h.9l.9 .9-.9 .9h-.9z" fill="none" stroke="#008040" stroke-width=".17"/>
<path d="M213.4 84.5h.9l.9 .8-.9 .9h-.9z" fill-rule="evenodd" fill="#008040"/>
<path d="M213.4 84.5h.9l.9 .8-.9 .9h-.9z" fill="none" stroke="#008040" stroke-width=".17"/>
<path d="M213.4 86.2h.9l.9 .9-.9 .9h-.9z" fill-rule="evenodd" fill="#008040"/>
<path d="M213.4 86.2h.9l.9 .9-.9 .9h-.9z" fill="none" stroke="#008040" stroke-width=".17"/>
<path d="M213.4 64h.1M213.4 64h37.3M213.4 64v26.7M250.7 64h.1M250.7 64v26.7M213.4 90.7h.1M213.4 90.7h37.3M250.7 90.7h.1" fill="none" stroke="#008000" stroke-width=".17"/>
<g font-size="1.6" fill="#004040">
<text x="99.6" y="19.9">CPU</text>
<text x="213.4" y="21.7">USB and Battery</text>
<text x="33.8" y="30.6">Sensor Interface</text>
<text x="213.4" y="62.6">EM1</text>
<text x="33.8" y="94.6">User Interface</text>
<text x="213.4" y="101.7">Bluetooth</text>
</g>
<g font-size="1.6" fill="#004080">
<text x="151.4" y="27.4">PWR_DOWN_IRQ</text>
<text x="154.3" y="29.2">nPWR_DOWN</text>
<text x="215.5" y="29.2">nPWR_DOWN</text>
<text x="215.5" y="27.4">PWR_DOWN_IRQ</text>
<text x="154.1" y="34.5">USB_ILIM[1..0]</text>
<text x="156.5" y="32.7">USB_nCON</text>
<text x="215.5" y="34.5">USB_ILIM[1..0]</text>
<text x="215.5" y="32.7">USB_nCON</text>
<text x="60.9" y="39.8">USB1_PPWR</text>
<text x="63.3" y="38.1">USB1_DM</text>
<text x="63.6" y="36.3">USB1_DP</text>
<text x="101.7" y="38.1">USB1_DM</text>
<text x="101.7" y="36.3">USB1_DP</text>
<text x="101.7" y="39.8">USB1_PPWR</text>
<text x="153.1" y="41.6">USB0_PWR_EN</text>
<text x="157.6" y="38.1">USB0_DM</text>
<text x="157.8" y="36.3">USB0_DP</text>
<text x="158.4" y="39.8">USB0_ID</text>
<text x="215.5" y="36.3">USB_DP</text>
<text x="215.5" y="38.1">USB_DM</text>
<text x="215.5" y="39.8">USB_nID</text>
<text x="215.5" y="41.6">USB_PWR_EN</text>
<text x="64.6" y="45.2">U2_RXD</text>
<text x="64.7" y="43.4">U2_TXD</text>
<text x="101.7" y="45.2">U2_RXD</text>
<text x="101.7" y="43.4">U2_TXD</text>
<text x="151.6" y="45.2">nUSB0_PWR_FLT</text>
<text x="155.7" y="43.4">USB0_VBUS</text>
<text x="215.5" y="43.4">USB_nVBUS_GOOD</text>
<text x="215.5" y="45.2">USB_nPWR_FLT</text>
<text x="58.6" y="48.7">UN20B_nRESET</text>
<text x="63.1" y="50.5">AUTO_ON</text>
<text x="63.5" y="52.3">PWR_SW</text>
<text x="101.7" y="52.3">PWR_SW</text>
<text x="101.7" y="50.5">AUTO_ON</text>
<text x="101.7" y="48.7">UN20B_nRESET</text>
<text x="156.5" y="50.5">BAT_MON0</text>
<text x="156.5" y="52.3">BAT_MON1</text>
<text x="215.5" y="50.5">BAT_MON0</text>
<text x="215.5" y="52.3">BAT_MON1</text>
<text x="61.4" y="59.4">CAM_CTRL0</text>
<text x="61.6" y="57.6">CAM_D[7..0]</text>
<text x="101.7" y="59.4">CAM_CTRL0</text>
<text x="101.7" y="57.6">CAM_D[7..0]</text>
<text x="149.5" y="55.8">BATTERY_RED_LED</text>
<text x="215.5" y="55.8">BATTERY_RED_LED</text>
<text x="61.4" y="61.2">CAM_CTRL1</text>
<text x="65.3" y="64.7">HSYNC</text>
<text x="65.4" y="62.9">VSYNC</text>
<text x="101.7" y="64.7">CT_IN3</text>
<text x="101.7" y="61.2">CAM_CTRL1</text>
<text x="101.7" y="62.9">CT_IN0</text>
<text x="66.7" y="66.5">PCLK</text>
<text x="66.7" y="68.3">XCLK</text>
<text x="101.7" y="66.5">CT_IN5</text>
<text x="101.7" y="68.3">CTOUT</text>
<text x="156" y="68.3">SSP0_SCLK</text>
<text x="156" y="71.8">SSP0_MOSI</text>
<text x="156" y="70.1">SSP0_SSEL</text>
<text x="215.5" y="68.3">SSP0_SCLK</text>
<text x="215.5" y="70.1">SSP0_SSEL</text>
<text x="215.5" y="71.8">SSP0_MOSI</text>
<text x="63.3" y="75.4">I2C0_SDA</text>
<text x="63.5" y="73.6">I2C0_SCL</text>
<text x="101.7" y="75.4">I2C0_SDA</text>
<text x="101.7" y="73.6">I2C0_SCL</text>
<text x="155" y="77.2">EMC_D[15..0]</text>
<text x="156" y="73.6">SSP0_MISO</text>
<text x="215.5" y="73.6">SSP0_MISO</text>
<text x="215.5" y="77.2">EMC_D[15..0]</text>
<text x="155.1" y="79">EMC_A[18..1]</text>
<text x="156.7" y="80.7">EMC_nCS0</text>
<text x="157.4" y="82.5">EMC_nOE</text>
<text x="215.5" y="79">EMC_A[18..1]</text>
<text x="215.5" y="80.7">EMC_nCS0</text>
<text x="215.5" y="82.5">EMC_nOE</text>
<text x="157.1" y="87.8">EMC_nWE</text>
<text x="157.6" y="86.1">EMC_nUB</text>
<text x="157.8" y="84.3">EMC_nLB</text>
<text x="215.5" y="84.3">EMC_nLB</text>
<text x="215.5" y="86.1">EMC_nUB</text>
<text x="215.5" y="87.8">EMC_nWE</text>
<text x="62.7" y="100.3">VIBRATOR</text>
<text x="101.7" y="100.3">VIBRATOR</text>
<text x="61.7" y="103.8">BI_LED[8..0]</text>
<text x="64.1" y="102.1">LED[8..0]</text>
<text x="101.7" y="102.1">LED[8..0]</text>
<text x="101.7" y="103.8">BI_LED[8..0]</text>
<text x="158.8" y="107.4">U1_RXD</text>
<text x="215.5" y="107.4">UART_TX</text>
<text x="63.4" y="112.7">BUTTON1</text>
<text x="101.7" y="112.7">BUTTON1</text>
<text x="159" y="109.2">U1_RTS</text>
<text x="159" y="112.7">U1_TXD</text>
<text x="215.5" y="112.7">UART_RX</text>
<text x="215.5" y="109.2">UART_CTS</text>
<text x="156.8" y="119.8">BT_RESET</text>
<text x="159" y="114.5">U1_CTS</text>
<text x="215.5" y="119.8">nBT_RESET</text>
<text x="215.5" y="114.5">UART_RTS</text>
<text x="150.3" y="125.2">CONNECTION_LED</text>
<text x="156.8" y="121.6">BT_SPARE</text>
<text x="215.5" y="125.2">CONNECTION_LED</text>
</g>
<g font-size="1.6" fill="#f00">
<text x="183.5" y="27.9">nPWR_DOWN</text>
<text x="183.5" y="26.1">PWR_DOWN_IRQ</text>
<text x="82.2" y="35">USB1_DP</text>
<text x="183.5" y="35">USB_DP</text>
<text x="183.5" y="31.5">USB_nCON</text>
<text x="183.7" y="33">USB_ILIM[1..0]</text>
<text x="82.2" y="36.8">USB1_DM</text>
<text x="82.2" y="38.6">USB1_VBUS</text>
<text x="183.5" y="36.8">USB_DM</text>
<text x="183.5" y="38.6">USB_nID</text>
<text x="183.5" y="40.3">USB_PWR_EN</text>
<text x="82.2" y="42.1">U2_TXD</text>
<text x="82.2" y="43.9">U2_RXD</text>
<text x="82.2" y="47.5">UN20B_nRESET</text>
<text x="183.5" y="43.9">USB_nPWR_FLT</text>
<text x="183.5" y="42.1">USB_nVBUS_GOOD</text>
<text x="82.2" y="49.2">AUTO_ON</text>
<text x="82.2" y="51">PWR_SW</text>
<text x="183.5" y="49.2">BAT_MON0</text>
<text x="183.5" y="51">BAT_MON1</text>
<text x="82.2" y="58.1">CAM_CTRL0</text>
<text x="82.2" y="59.9">CAM_CTRL1</text>
<text x="82.4" y="56.1">CAM_D[7..0]</text>
<text x="183.5" y="54.6">BATTERY_RED_LED</text>
<text x="82.2" y="61.9">VSYNC</text>
<text x="82.2" y="63.7">HSYNC</text>
<text x="82.2" y="65.4">PCLK</text>
<text x="82.2" y="67.2">XCLK</text>
<text x="183.5" y="70.6">SSP0_MOSI</text>
<text x="183.5" y="68.8">SSP0_SSEL</text>
<text x="183.5" y="67">SSP0_SCLK</text>
<text x="82.2" y="72.3">I2C0_SCL</text>
<text x="82.2" y="74.1">I2C0_SDA</text>
<text x="183.5" y="72.3">SSP0_MISO</text>
<text x="183.7" y="75.7">EMC_D[15..0]</text>
<text x="183.7" y="77.5">EMC_A[18..1]</text>
<text x="183.5" y="79.5">EMC_nCS0</text>
<text x="183.5" y="81.2">EMC_nOE</text>
<text x="183.5" y="83">EMC_nLB</text>
<text x="183.5" y="84.8">EMC_nUB</text>
<text x="183.5" y="86.6">EMC_nWE</text>
<text x="82.2" y="99.2">VIBRATOR</text>
<text x="82.4" y="100.8">LED[8..0]</text>
<text x="82.4" y="102.4">BI_LED[8..0]</text>
<text x="183.5" y="106.1">U1_RXD</text>
<text x="183.5" y="107.9">U1_RTS</text>
<text x="82.2" y="111.7">BUTTON1</text>
<text x="183.5" y="111.5">U1_TXD</text>
<text x="183.5" y="113.2">U1_CTS</text>
<text x="183.5" y="118.6">BT_RESET</text>
<text x="183.5" y="123.9">CONNECTION_LED</text>
</g>
<g font-size="1.6" fill="#000080">
<text x="213.4" y="59.4">USB and Battery</text>
<text x="33.8" y="82.5">Sensor Interface</text>
<text x="213.4" y="93.2">External Memory</text>
<text x="33.8" y="119.8">User Interface</text>
<text x="99.6" y="137.6">CPU</text>
<text x="192.1" y="134.5">TPVIA2</text>
<text x="213.4" y="132.3">Bluetooth</text>
</g>
<g font-size="1.6">
<text x="234.6" y="183.9">Fen Technology Ltd</text>
<text x="234.6" y="185.6">Oakington Business Park</text>
<text x="234.6" y="187.4">Oakington</text>
<text x="234.6" y="189.2">Cambridge</text>
<text x="234.6" y="191">CB24 3DQ</text>
<text x="227.5" y="194.5">Title</text>
<text x="234.6" y="196.3">Top Level</text>
<text x="227.5" y="199.9">Size</text>
<text x="229.2" y="201.6">A3</text>
<text x="234.6" y="199.9">Document Number</text>
<text x="234.6" y="201.6">Index Scanner</text>
<text x="286.1" y="199.9">Rev</text>
<text x="287.9" y="201.6">I</text>
<text x="227.5" y="205.2">Date:</text>
<text x="236.7" y="205.2">Monday, January 11, 2016</text>
<text x="263" y="205.2">Sheet</text>
<text x="271.9" y="205.2">1</text>
<text x="277.2" y="205.2">of</text>
<text x="282.6" y="205.2">9</text>
</g>
<g font-size="1.3">
<text x="30.8" y="1.3">5</text>
<text x="88.9" y="1.3">4</text>
<text x="146.9" y="1.3">3</text>
<text x="205" y="1.3">2</text>
<text x="263.1" y="1.3">1</text>
<text x=".5" y="28.4">D</text>
<text x="292.6" y="28.4">D</text>
<text x=".5" y="79.5">C</text>
<text x="292.6" y="79.5">C</text>
<text x=".5" y="130.6">B</text>
<text x="292.6" y="130.6">B</text>
<text x=".5" y="181.7">A</text>
<text x="292.6" y="181.7">A</text>
<text x="30.8" y="207.4">5</text>
<text x="88.9" y="207.4">4</text>
<text x="146.9" y="207.4">3</text>
<text x="205" y="207.4">2</text>
<text x="263.1" y="207.4">1</text>
</g>
</svg>
